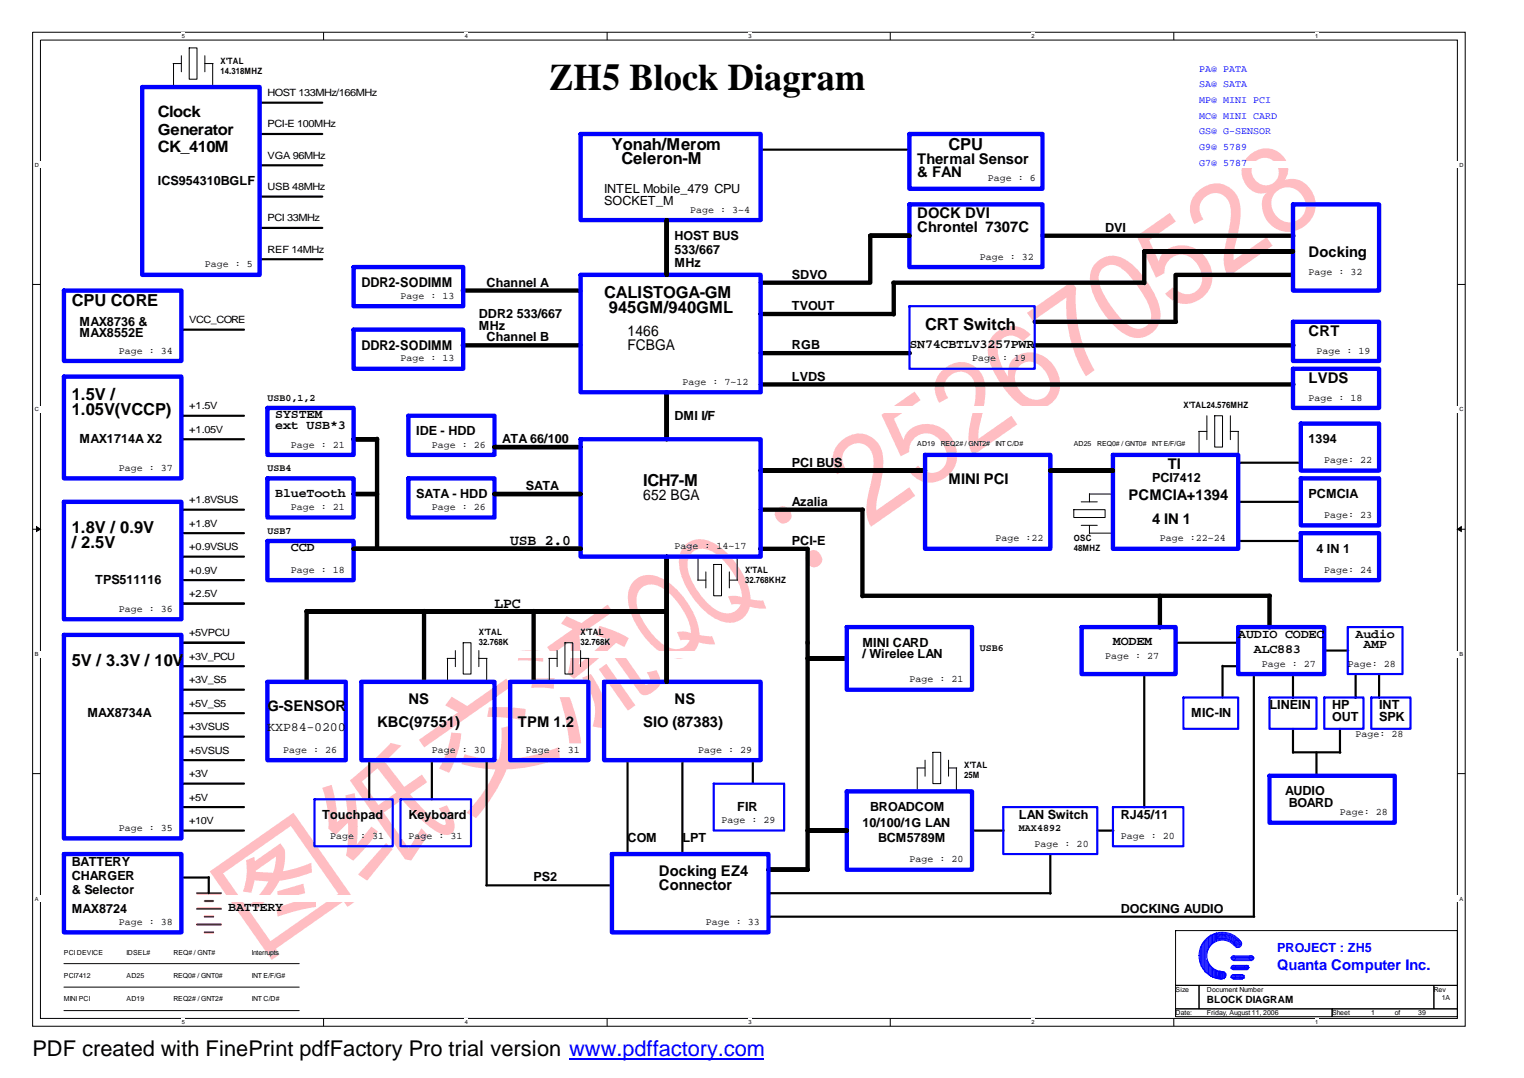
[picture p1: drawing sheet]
<svg xmlns="http://www.w3.org/2000/svg" width="297mm" height="210mm" viewBox="0 0 297 210" stroke-linecap="round" stroke-linejoin="round" font-family="sans-serif">
<path d="M6.3 6.3h278.9v193.5h-278.9zM7.9 7.8h275.8v190.5h-275.8z" fill="none" stroke="#000" stroke-width=".19"/>
<g fill="#fff">
<path d="M35.4 6.3h.6v1.3h-.6z"/>
<path d="M35.4 198.3h.6v1.4h-.6z"/>
</g>
<path d="M63 6.3v1.5M63 198.3v1.5" fill="none" stroke="#000" stroke-width=".19"/>
<g fill="#fff">
<path d="M90.5 6.3h.6v1.3h-.6z"/>
<path d="M90.5 198.3h.6v1.4h-.6z"/>
</g>
<path d="M118.2 6.3v1.5M118.2 198.3v1.5" fill="none" stroke="#000" stroke-width=".19"/>
<g fill="#fff">
<path d="M145.7 6.3h.6v1.3h-.6z"/>
<path d="M145.7 198.3h.6v1.4h-.6z"/>
</g>
<path d="M173.3 6.3v1.5M173.3 198.3v1.5" fill="none" stroke="#000" stroke-width=".19"/>
<g fill="#fff">
<path d="M200.8 6.3h.6v1.3h-.6z"/>
<path d="M200.8 198.3h.6v1.4h-.6z"/>
</g>
<path d="M228.5 6.3v1.5M228.5 198.3v1.5" fill="none" stroke="#000" stroke-width=".19"/>
<g fill="#fff">
<path d="M256 6.3h.6v1.3h-.6z"/>
<path d="M256 198.3h.6v1.4h-.6z"/>
<path d="M6.8 31.4h278.1v1.4h-278.1z"/>
<path d="M6.8 79h278.1v1.4h-278.1z"/>
</g>
<path d="M6.3 55.4h1.6M283.7 55.4h1.5" fill="none" stroke="#000" stroke-width=".19"/>
<path d="M6.8 126.7h278.1v1.3h-278.1z" fill="#fff"/>
<path d="M6.3 103.1h1.6M283.7 103.1h1.5" fill="none" stroke="#000" stroke-width=".19"/>
<path d="M7.1 102.5l.8 .6-.8 .4zM283.7 103.1l.8-.6v1z" fill="#000" stroke="#000" stroke-width=".19"/>
<path d="M6.8 174.3h278.1v1.3h-278.1z" fill="#fff"/>
<g fill="none" stroke="#000" stroke-width=".19">
<path d="M33.7 12.4h1.6M33.8 12.4v4.6M35.3 10.9v3.1M36.8 9.3h1.6v6.1h-1.6zM39.9 10.9v3.1M39.9 12.4h1.6M41.4 12.4v4.6M209 99.2h6.1v1.6h-6.1zM210.5 97.7h3.1M212.1 96.2h4.6M212.1 96.1v1.6M233.3 84h1.6"/>
<path d="M233.4 84v4.7M234.9 81v4.6M236.5 81h1.5v6.1h-1.5zM239.5 84h1.6M239.5 81v4.6M241 84v4.7M135.8 113h1.6M135.9 108.3v4.7M137.4 111.4v3.1M138.9 109.9h1.6v6.1h-1.6zM142 113h1.6M142 111.4v3.1"/>
<path d="M143.5 108.3v4.7M210.5 102.3h3.1M212.1 102.3v1.6M212.1 103.8h4.6M87 128.2h1.6M87.1 128.2v4.7M88.6 126.7v3.1M90.2 125.2h1.5v6h-1.5zM93.2 128.2h1.6M93.2 126.7v3.1M94.7 128.2v4.7M106.8 128.2h1.7"/>
<path d="M106.9 128.2v4.7M108.5 126.7v3.1M110 125.2h1.5v6h-1.5zM113 128.2h1.6M113 126.7v3.1M114.6 128.2v4.7M6.3 150.6h1.6M178.5 149.5h1.6M178.6 149.5v4.7M180.1 148v3.1M181.6 146.5h1.5v6.1h-1.5zM184.7 148v3.1"/>
<path d="M184.7 149.5h1.6M186.2 149.5v4.7M283.7 150.6h1.5M12.4 192.2h45.9M12.4 187.6h45.9M12.4 196.8h45.9M228.9 181.2h54.8v10.7h-54.8zM228.9 191.9h4.5v4.5h-4.5zM228.9 196.4h30.4v1.6h-30.4zM233.4 191.9h45.7v4.5h-45.7zM259.3 196.4h24.4v1.6h-24.4zM279.1 191.9h4.6v4.5h-4.6z"/>
</g>
<g fill="none" stroke="#000" stroke-width=".85">
<path d="M90.1 56.6h22.9M129.8 42.9v10.6v-10.6M169.4 45.9h7.6h-7.6M169.4 45.9v9.1h-21.3M173.9 55h48.9M174 55v6.2M202.9 45.9h48.9M222.8 49h28.9h-28.9M222.8 49v6.1M251.7 53.5h-22.8v9.2M90.1 67.2h22.9M129.8 76.4v9.1v-9.1"/>
<path d="M148 61.1h26M148.1 68.8h29M148.1 74.9h103.7M201.4 67.2h50.4M201.4 62.7h27.5M68.8 96.2h4.6h-4.6M68.8 85.5h4.6h-4.6M73.4 85.4v21.5M96.3 87.1h16.7h-16.7M96.3 96.2h16.7h-16.7M148.1 91.6h32h-32M148.1 99.2h19.9"/>
<path d="M167.9 99.2v16.9M204.5 91.6h12.2h-12.2M59.7 119.1h70.1h-70.1M59.7 119v13.8M68.8 106.9h44.2h-44.2M82.5 119v13.8M103.9 119v13.8M129.8 108.4v24.4v-24.4M148 106.9h9.2v62.4M167.9 116h79.3M225.8 116v6.2M247.1 116v6.2"/>
<path d="M157.2 128.2h7.6h-7.6M149.6 169.3h7.6h-7.6M157.2 161.7h7.6h-7.6"/>
</g>
<g fill="none" stroke="#000" stroke-width=".42">
<path d="M50.5 20h12.2M50.5 32.2h12.2M50.5 38.3h12.2M50.5 26.1h12.2M148.1 29.1h29M50.5 50.5h12.2M50.5 44.4h12.2M35.2 64.2h12.3M35.2 99.2h12.3M35.2 81h12.3M35.2 85.5h12.3M241 97.7h12.3"/>
<path d="M241 90.1h12.3M35.2 103.8h12.3M35.2 108.4h12.3M35.2 113h12.3M35.2 117.5h12.3M241 105.3h12.3M35.2 125.2h12.3M35.2 138.9h12.3M35.2 129.7h12.3M35.2 134.3h12.3M222.8 131.2v26M228.9 125.2h12.2"/>
<path d="M238 129.7h3.1M238 129.6v6.2M244.1 131.2v47.3M251.7 131.2v4.7M257.8 126.7h4.7M263.9 131.2v4.7M268.5 131.2v4.7M35.2 143.4h12.3M35.2 157.2h12.3M35.2 148h12.3M35.2 152.6h12.3M71.9 147.9v7.7"/>
<path d="M84.1 147.9v7.7M94.7 147.9v24.5M122.2 147.9v18.4M132.8 147.9v18.4M146.6 147.9v4.7M251.7 146.5h9.2M251.7 141.9v4.7M256.3 146.5v4.6M260.9 141.9v4.7M35.2 170.9h5.4M35.2 161.7h12.3M40.6 170.8v3.1"/>
<path d="M94.7 172.4h24.4M149.6 178.5h94.6M149.6 173.9h55M189.2 161.7h6.2M204.5 166.3v7.7M213.6 161.7h3.1"/>
</g>
<path d="M38.4 173.9h4.6M38.4 177h4.6M39.9 175.4h1.6M39.9 178.5h1.6M38.4 180h4.6M39.9 181.5h1.6" fill="none" stroke="#f00" stroke-width=".42"/>
<g fill="none" stroke="#00f" stroke-width=".85">
<path d="M27.7 16.9h22.8v36.6h-22.8zM113 26.1h35.1v16.8h-35.1zM177 39.8h25.9v12.2h-25.9zM177 26.1h25.9v10.7h-25.9zM251.7 39.8h16.8v16.8h-16.8zM12.4 56.6h22.9v13.7h-22.9zM68.8 52h21.4v7.6h-21.4zM113 53.5h35.1v22.9h-35.1zM12.4 73.3h22.9v19.8h-22.9zM52.1 79.4h16.7v9.2h-16.7zM68.8 64.2h21.4v7.6h-21.4zM251.7 62.7h16.8v7.6h-16.8z"/>
<path d="M251.7 71.8h16.8v7.6h-16.8zM12.4 97.7h22.9v22.9h-22.9zM52.1 93.1h16.7v7.7h-16.7zM79.5 93.1h16.8v7.7h-16.8zM79.5 81h16.8v7.6h-16.8zM113 85.5h35.1v22.9h-35.1zM180.1 88.6h24.4v18.3h-24.4zM216.7 88.6h24.3v18.3h-24.3zM253.2 93.1h15.3v9.2h-15.3zM253.2 82.5h15.3v9.1h-15.3zM52.1 105.3h16.7v7.7h-16.7zM253.2 103.8h15.3v9.2h-15.3z"/>
<path d="M12.4 123.6h22.9v39.7h-22.9zM52.1 132.8h15.2v15.2h-15.2zM70.4 132.8h25.9v15.2h-25.9zM99.3 132.8h15.3v15.2h-15.3zM117.6 132.8h30.5v15.2h-30.5zM164.8 122.1h24.4v12.2h-24.4zM210.6 122.1h18.3v9.1h-18.3zM241 122.1h16.8v9.1h-16.8zM164.8 154.1h24.4v15.2h-24.4zM247.1 151.1h24.4v9.1h-24.4zM12.4 166.3h22.9v15.2h-22.9zM119.1 166.3h30.5v15.2h-30.5z"/>
</g>
<path d="M177 59.6h24.4v12.2h-24.4zM230.4 135.8h10.6v6.1h-10.6zM247.1 135.8h9.2v6.1h-9.2zM257.8 135.8h7.6v6.1h-7.6zM262.4 122.1h10.7v9.1h-10.7zM267 135.8h7.6v6.1h-7.6zM61.2 155.6h15.3v9.2h-15.3zM78 155.6h13.7v9.2h-13.7zM138.9 152.6h13.8v9.1h-13.8zM195.3 157.2h18.3v9.1h-18.3zM216.7 157.2h13.7v7.6h-13.7z" fill="none" stroke="#00f" stroke-width=".42"/>
<g fill="none" stroke="#00f" stroke-width=".19">
<path d="M233.6 185v2.3M233.6 187.2l.2 .5M233.8 184.5v3.1M233.8 184.2v3.9M233.8 188.1l.3 .2M233.9 184.2l-.1 .4M234 183.9v4.3M234.2 183.7v5M234.2 188.6l.2 .2M234.3 183.6l-.3 .4M234.4 183.4v5.3M234.5 183.4v5.8"/>
<path d="M234.6 183.1v6.1M234.6 183.3l-.2 .2M234.8 183.1v6.3M234.8 189.3h.2M234.9 183l-.3 .2M234.9 182.7v2.7M234.9 187v2.3M234.9 187l.3 .4M235.1 182.6v2.3M235.1 187.3v2.3M235.1 189.5l.3 .2M235.2 184.8l-.3 .5"/>
<path d="M235.3 182.6v2.1M235.3 187.6v2M235.3 187.6l.2 .5M235.4 182.6l-.3 .1M235.4 189.8l.2 .2M235.4 182.4v2M235.4 188v1.8M235.5 184.3l-.2 .3M235.5 182.3v1.9M235.5 188v1.9M235.5 188.1l.3 .2M235.6 182.2l-.2 .3"/>
<path d="M235.7 190.1h.3M235.7 182v2M235.7 188.2v2M235.7 182.1h.3M235.8 183.9l-.3 .3M235.9 188.4l.2 .3v1.6M235.9 182.1v1.8M235.9 188.3v1.8M236.1 190.3h.1M236.1 182v1.7M236.1 188.6v1.7M236.1 182v1.6l-.2 .2"/>
<path d="M236.1 188.7l.3 .2M236.2 181.9l-.1 .2M236.3 181.9v1.5M236.3 188.8v1.5M236.3 190.3l.3 .1M236.4 183.3l-.3 .2M236.5 181.9v1.6M236.5 188.7v1.6M236.5 188.8l.2 .3M236.6 181.8l-.3 .2M236.6 183l.2 .2M236.6 190.3h.6"/>
<path d="M236.6 181.8v1.3M236.6 189v1.4M236.7 182.9a3.6 3.6 0 0 1 4.3 1.6M236.7 182.6a3.9 3.9 0 0 1 4.5 1.8M236.7 182.5a4 4 0 0 1 4.7 1.8M236.7 182.3a4.1 4.1 0 0 1 4.7 1.8M236.7 182.1a4.2 4.2 0 0 1 4.9 2M236.8 190.5h.4M236.8 183.1a3.4 3.4 0 0 1 4 1.4M236.8 182.8a3.6 3.6 0 0 1 4.1 1.4M236.8 182l.3-.1a4.5 4.5 0 0 1 4.5 2.1M236.8 181.8l.3-.1a4.7 4.7 0 0 1 4.6 2"/>
<path d="M236.8 181.7v1.6M236.8 189v1.3M236.8 189.2h.2M236.9 181.6l-.3 .3M236.9 181.8v1.3M236.9 189.2v1.2M237.1 189.2h.2M237.1 189.1v1.2M237.2 189.2v1.4M237.4 189.2v1.4M237.5 189.1l-.6 1.4M237.6 189.1v1.2"/>
<path d="M237.6 189.2l.1 .4M237.7 190.5h.2M237.7 189.5v1.1M237.7 190.3l-.3 .2M237.8 189.3h.3M237.8 189.2v1.3M238 190.5h.3M238 189.3v1.3M238.2 189.3h.2M238.2 189.2v1.3M238.3 189.3v1.3M238.4 189.4v.9"/>
<path d="M238.4 189.5l.3 .2M238.5 190.3l-.2 .2M238.6 189.6v.7M239.6 188.6h3.4M239.6 186.5h4.3M239.6 190.1h2.5M239.6 190.3h2.5M239.7 186.5v.1M239.7 190.1v.2l.3 .3M239.7 186.5h4.5M239.7 188.4h3.5M239.7 188.6l.3 .2"/>
<path d="M239.7 190.3h2.6M239.8 188.2h3.2M239.8 186.7h4.1M239.9 186.3h4.1M239.9 186.7l.1 .3M239.9 188.1h3.2M239.9 188.2l-.3 .3M239.9 189.9h2.3M239.9 186.9h4.1M239.9 188.7h3.1M239.9 190.5h2.3M240.1 189.8h1.8"/>
<path d="M240.1 190.7h1.8M240.1 188.8h2.7M240.1 188h2.7M240.1 187h3.7M240.1 186.1h3.7M240.3 184.2a3 3 0 0 0-5.1 .6 3 3 0 0 0 2.7 4.4M241.5 183.2a4.3 4.3 0 0 0-3.6-1.7 4.5 4.5 0 0 0-4.5 4.5 4.6 4.6 0 0 0 4.5 4.7M242.1 189.9v.3M242.2 190.3l-.1 .1M243 188.1v.2M243.2 188.4l-.3 .3M243.9 186.3v.2"/>
<path d="M244.1 186.5l-.3 .3"/>
<circle cx="237.9" cy="189.9" r=".73"/>
<circle cx="240.1" cy="190.2" r=".42"/>
<circle cx="240.1" cy="186.5" r=".42"/>
<circle cx="240.1" cy="188.3" r=".4"/>
<circle cx="241" cy="183.8" r=".73"/>
<circle cx="241.7" cy="190.2" r=".4"/>
<circle cx="242.7" cy="188.3" r=".4"/>
<circle cx="243.6" cy="186.5" r=".42"/>
</g>
<path d="M110.8 206.3h37.9" fill="none" stroke="#00f" stroke-width=".34"/>
<text font-size="24.3" fill="#ffbdc2" x="49.9" y="186.4" transform="rotate(-35 49.9 186.4)">图纸交流QQ：252670528</text>
<text font-size="7.3" x="106.9" y="17.5">ZH5 Block Diagram</text>
<text font-size="4.2" x="6.3" y="205.7">PDF created with FinePrint pdfFactory Pro trial version www.pdffactory.com</text>
<g font-size="3.2">
<text x="119.1" y="29.1">Yonah/Merom</text>
<text x="184.7" y="29.1">CPU</text>
<text x="121" y="32">Celeron-M</text>
<text x="14" y="59.6">CPU CORE</text>
<text x="117.6" y="58.1">CALISTOGA-GM</text>
<text x="118.5" y="61">945GM/940GML</text>
<text x="180.1" y="64.2">CRT Switch</text>
<text x="14" y="77.9">1.5V /</text>
<text x="14" y="80.8">1.05V(VCCP)</text>
<text x="125.2" y="94.7">ICH7-M</text>
<text x="14" y="103.8">1.8V / 0.9V</text>
<text x="14" y="106.7">/ 2.5V</text>
<text x="14" y="129.7">5V / 3.3V / 10V</text>
</g>
<g font-size="3">
<text x="30.7" y="22.9">Clock</text>
<text x="30.7" y="26.3">Generator</text>
<text x="30.7" y="29.6">CK_410M</text>
</g>
<g font-size="2.9">
<text x="178.6" y="31.8">Thermal Sensor</text>
<text x="178.6" y="34.6">&amp; FAN</text>
<text x="178.6" y="42.5">DOCK DVI</text>
<text x="178.6" y="45.2">Chrontel 7307C</text>
<text x="254.8" y="50.1">Docking</text>
<text x="122.2" y="65.4">1466</text>
<text x="254.8" y="65.4">CRT</text>
<text x="122.2" y="68.2">FCBGA</text>
<text x="254.8" y="74.5">LVDS</text>
<text x="184.7" y="94.3">MINI PCI</text>
<text x="227.3" y="91.3">TI</text>
<text x="125.2" y="97.4">652 BGA</text>
<text x="219.7" y="97.4">PCMCIA+1394</text>
<text x="224.3" y="102">4 IN 1</text>
<text x="99.3" y="106.1">USB 2.0</text>
<text x="96.3" y="118.3">LPC</text>
<text x="79.5" y="137">NS</text>
<text x="131.3" y="137">NS</text>
<text x="52.1" y="138.5">G-SENSOR</text>
<text x="73.4" y="141.6">KBC(97551)</text>
<text x="100.8" y="141.6">TPM 1.2</text>
<text x="125.2" y="141.6">SIO (87383)</text>
<text x="128.3" y="170.5">Docking EZ4</text>
<text x="128.3" y="173.2">Connector</text>
</g>
<text font-size="2.9" fill="#00f" x="248.7" y="188.8">Quanta Computer Inc.</text>
<g font-size="2.6">
<text x="70.4" y="56">DDR2-SODIMM</text>
<text x="70.4" y="68.2">DDR2-SODIMM</text>
</g>
<g font-size="2.5">
<text x="30.7" y="36">ICS954310BGLF</text>
<text x="117.6" y="37.5">INTEL Mobile_479 CPU</text>
<text x="117.6" y="39.9">SOCKET_M</text>
<text x="131.3" y="46.7">HOST BUS</text>
<text x="215.1" y="45.1">DVI</text>
<text x="131.3" y="49.4">533/667</text>
<text x="131.3" y="52.1">MHz</text>
<text x="94.7" y="55.8">Channel A</text>
<text x="154.2" y="54.3">SDVO</text>
<text x="15.5" y="63.4">MAX8736 &amp;</text>
<text x="15.5" y="65.7">MAX8552E</text>
<text x="93.2" y="61.9">DDR2 533/667</text>
<text x="93.2" y="64.2">MHz</text>
<text x="154.2" y="60.4">TVOUT</text>
<text x="94.7" y="66.5">Channel B</text>
<text x="154.2" y="68">RGB</text>
<text x="177" y="67.7">SN74CBTLV3257PWR</text>
<text x="154.2" y="74.1">LVDS</text>
<text x="53.6" y="81.5">SYSTEM</text>
<text x="53.6" y="83.6">ext USB*3</text>
<text x="131.3" y="81.7">DMI I/F</text>
<text x="15.5" y="86.3">MAX1714A X2</text>
<text x="81" y="84.8">IDE - HDD</text>
<text x="97.8" y="86.3">ATA 66/100</text>
<text x="254.8" y="86.3">1394</text>
<text x="102.4" y="95.4">SATA</text>
<text x="154.2" y="90.9">PCI BUS</text>
<text x="224.3" y="93.9">PCI7412</text>
<text x="53.6" y="96.7">BlueTooth</text>
<text x="81" y="97">SATA - HDD</text>
<text x="154.2" y="98.5">Azalia</text>
<text x="254.8" y="97">PCMCIA</text>
<text x="56.6" y="107.4">CCD</text>
<text x="154.2" y="106.1">PCI-E</text>
<text x="256.3" y="107.6">4 IN 1</text>
<text x="18.5" y="113.7">TPS511116</text>
<text x="167.9" y="125.9">MINI CARD</text>
<text x="216.7" y="125.7">MODEM</text>
<text x="241" y="124.1">AUDIO CODEC</text>
<text x="263.9" y="124.1">Audio</text>
<text x="167.9" y="128.2">/ Wirelee LAN</text>
<text x="244.1" y="127.2">ALC883</text>
<text x="265.4" y="126.3">AMP</text>
<text x="17" y="139.6">MAX8734A</text>
<text x="52.1" y="142.4">KXP84-0200</text>
<text x="231.9" y="139.6">MIC-IN</text>
<text x="247.1" y="138.1">LINEIN</text>
<text x="259.3" y="138.1">HP</text>
<text x="259.3" y="140.4">OUT</text>
<text x="268.5" y="138.1">INT</text>
<text x="268.5" y="140.4">SPK</text>
<text x="250.2" y="154.9">AUDIO</text>
<text x="62.7" y="159.4">Touchpad</text>
<text x="79.5" y="159.4">Keyboard</text>
<text x="143.5" y="157.9">FIR</text>
<text x="167.9" y="161">10/100/1G LAN</text>
<text x="169.4" y="157.9">BROADCOM</text>
<text x="198.4" y="159.4">LAN Switch</text>
<text x="218.2" y="159.4">RJ45/11</text>
<text x="250.9" y="157.2">BOARD</text>
<text x="122.2" y="164">COM</text>
<text x="132.8" y="164">LPT</text>
<text x="170.9" y="164">BCM5789M</text>
<text x="14" y="168.6">BATTERY</text>
<text x="14" y="171.3">CHARGER</text>
<text x="103.9" y="171.6">PS2</text>
<text x="14" y="177.7">MAX8724</text>
<text x="14" y="174">&amp; Selector</text>
<text x="44.4" y="177.5">BATTERY</text>
<text x="218.2" y="177.7">DOCKING AUDIO</text>
</g>
<text font-size="2.5" fill="#00f" x="248.7" y="185.3">PROJECT : ZH5</text>
<g font-size="1.9" fill="#00f">
<text x="233.4" y="14">PA@ PATA</text>
<text x="233.4" y="17">SA@ SATA</text>
<text x="233.4" y="20.1">MP@ MINI PCI</text>
<text x="233.4" y="23.1">MC@ MINI CARD</text>
<text x="233.4" y="26.2">GS@ G-SENSOR</text>
<text x="233.4" y="29.2">G9@ 5789</text>
<text x="233.4" y="32.3">G7@ 5787</text>
</g>
<g font-size="1.9">
<text x="52.1" y="18.7">HOST 133MHz/166MHz</text>
<text x="52.1" y="24.8">PCI-E 100MHz</text>
<text x="52.1" y="30.9">VGA 96MHz</text>
<text x="192.3" y="35.3">Page : 6</text>
<text x="52.1" y="37">USB 48MHz</text>
<text x="134.4" y="41.4">Page : 3~4</text>
<text x="52.1" y="43.1">PCI 33MHz</text>
<text x="39.9" y="52.1">Page : 5</text>
<text x="52.1" y="49.2">REF 14MHz</text>
<text x="190.8" y="50.6">Page : 32</text>
<text x="254.8" y="53.6">Page : 32</text>
<text x="78" y="58.2">Page : 13</text>
<text x="36.8" y="62.9">VCC_CORE</text>
<text x="23.1" y="68.8">Page : 34</text>
<text x="78" y="70.4">Page : 13</text>
<text x="189.2" y="70.4">Page : 19</text>
<text x="256.3" y="68.8">Page : 19</text>
<text x="132.8" y="74.9">Page : 7~12</text>
<text x="254.8" y="78">Page : 18</text>
<text x="36.8" y="79.7">+1.5V</text>
<text x="52.1" y="78.1">USB0,1,2</text>
<text x="36.8" y="84.3">+1.05V</text>
<text x="56.6" y="87.1">Page : 21</text>
<text x="84.1" y="87.1">Page : 26</text>
<text x="23.1" y="91.7">Page : 37</text>
<text x="52.1" y="91.8">USB4</text>
<text x="257.8" y="90.2">Page: 22</text>
<text x="36.8" y="98">+1.8VSUS</text>
<text x="56.6" y="99.3">Page : 21</text>
<text x="84.1" y="99.3">Page : 26</text>
<text x="257.8" y="100.9">Page: 23</text>
<text x="36.8" y="102.5">+1.8V</text>
<text x="36.8" y="107.1">+0.9VSUS</text>
<text x="52.1" y="104">USB7</text>
<text x="131.3" y="106.9">Page : 14~17</text>
<text x="193.8" y="105.4">Page :22</text>
<text x="225.8" y="105.4">Page :22~24</text>
<text x="36.8" y="111.7">+0.9V</text>
<text x="56.6" y="111.5">Page : 18</text>
<text x="257.8" y="111.5">Page: 24</text>
<text x="23.1" y="119.1">Page : 36</text>
<text x="36.8" y="116.3">+2.5V</text>
<text x="36.8" y="123.9">+5VPCU</text>
<text x="36.8" y="128.5">+3V_PCU</text>
<text x="190.8" y="126.8">USB6</text>
<text x="215.1" y="128.3">Page : 27</text>
<text x="245.6" y="129.8">Page : 27</text>
<text x="262.4" y="129.8">Page: 28</text>
<text x="36.8" y="133">+3V_S5</text>
<text x="36.8" y="137.6">+5V_S5</text>
<text x="177" y="132.9">Page : 21</text>
<text x="36.8" y="142.2">+3VSUS</text>
<text x="263.9" y="143.5">Page: 28</text>
<text x="36.8" y="146.7">+5VSUS</text>
<text x="55.1" y="146.6">Page : 26</text>
<text x="84.1" y="146.6">Page : 30</text>
<text x="102.4" y="146.6">Page : 31</text>
<text x="135.9" y="146.6">Page : 29</text>
<text x="36.8" y="155.9">+5V</text>
<text x="36.8" y="151.3">+3V</text>
<text x="23.1" y="161.8">Page : 35</text>
<text x="36.8" y="160.5">+10V</text>
<text x="140.5" y="160.3">Page : 29</text>
<text x="198.4" y="161.9">MAX4892</text>
<text x="260.9" y="158.8">Page: 28</text>
<text x="64.3" y="163.3">Page : 31</text>
<text x="79.5" y="163.3">Page : 31</text>
<text x="177" y="167.9">Page : 20</text>
<text x="201.4" y="164.9">Page : 20</text>
<text x="218.2" y="163.3">Page : 20</text>
<text x="23.1" y="180.1">Page : 38</text>
<text x="137.4" y="180.1">Page : 33</text>
<text x="234.9" y="195.3">BLOCK DIAGRAM</text>
</g>
<g font-size="1.7">
<text x="42.9" y="12.5">X'TAL</text>
<text x="42.9" y="14.4">14.318MHZ</text>
<text x="230.4" y="79.5">X'TAL24.576MHZ</text>
<text x="209" y="105.4">OSC</text>
<text x="209" y="107.4">48MHZ</text>
<text x="145" y="111.5">X'TAL</text>
<text x="145" y="113.5">32.768KHZ</text>
<text x="93.2" y="123.7">X'TAL</text>
<text x="93.2" y="125.7">32.768K</text>
<text x="113" y="123.7">X'TAL</text>
<text x="113" y="125.7">32.768K</text>
<text x="187.7" y="149.6">X'TAL</text>
<text x="187.7" y="151.6">25M</text>
</g>
<g font-size="1.4">
<text x="178.6" y="86.8">AD19</text>
<text x="183.1" y="86.8">REQ2# / GNT2#</text>
<text x="193.8" y="86.8">INT C/D#</text>
<text x="209" y="86.8">AD25</text>
<text x="213.6" y="86.8">REQ0# / GNT0#</text>
<text x="224.3" y="86.8">INT E/F/G#</text>
<text x="12.4" y="185.9">PCIDEVICE</text>
<text x="24.6" y="185.9">IDSEL#</text>
<text x="33.8" y="185.9">REQ# / GNT#</text>
<text x="49" y="185.9">Interrupts</text>
<text x="12.4" y="190.4">PCI7412</text>
<text x="24.6" y="190.4">AD25</text>
<text x="33.7" y="190.4">REQ0# / GNT0#</text>
<text x="49" y="190.4">INT E/F/G#</text>
<text x="12.4" y="195">MINIPCI</text>
<text x="24.6" y="195">AD19</text>
<text x="33.8" y="195">REQ2# / GNT2#</text>
<text x="49" y="195">INT C/D#</text>
<text x="228.9" y="193.1">Size</text>
<text x="228.9" y="197.7">Date:</text>
<text x="234.9" y="193.1">Document Number</text>
<text x="234.9" y="197.7">Friday, August 11, 2006</text>
<text x="259.3" y="197.7">Sheet</text>
<text x="267" y="197.7">1</text>
<text x="271.5" y="197.7">of</text>
<text x="276.1" y="197.7">39</text>
<text x="279.1" y="193.1">Rev</text>
<text x="280.7" y="194.7">1A</text>
</g>
<g font-size="1.1">
<text x="35.4" y="7.4">5</text>
<text x="90.5" y="7.4">4</text>
<text x="145.7" y="7.4">3</text>
<text x="200.8" y="7.4">2</text>
<text x="256" y="7.4">1</text>
<text x="6.8" y="32.5">D</text>
<text x="284.1" y="32.5">D</text>
<text x="6.8" y="80.1">C</text>
<text x="284.1" y="80.1">C</text>
<text x="6.8" y="127.8">B</text>
<text x="284.1" y="127.8">B</text>
<text x="6.8" y="175.4">A</text>
<text x="284.1" y="175.4">A</text>
<text x="35.4" y="199.4">5</text>
<text x="90.5" y="199.4">4</text>
<text x="145.7" y="199.4">3</text>
<text x="200.8" y="199.4">2</text>
<text x="256" y="199.4">1</text>
</g>
</svg>
